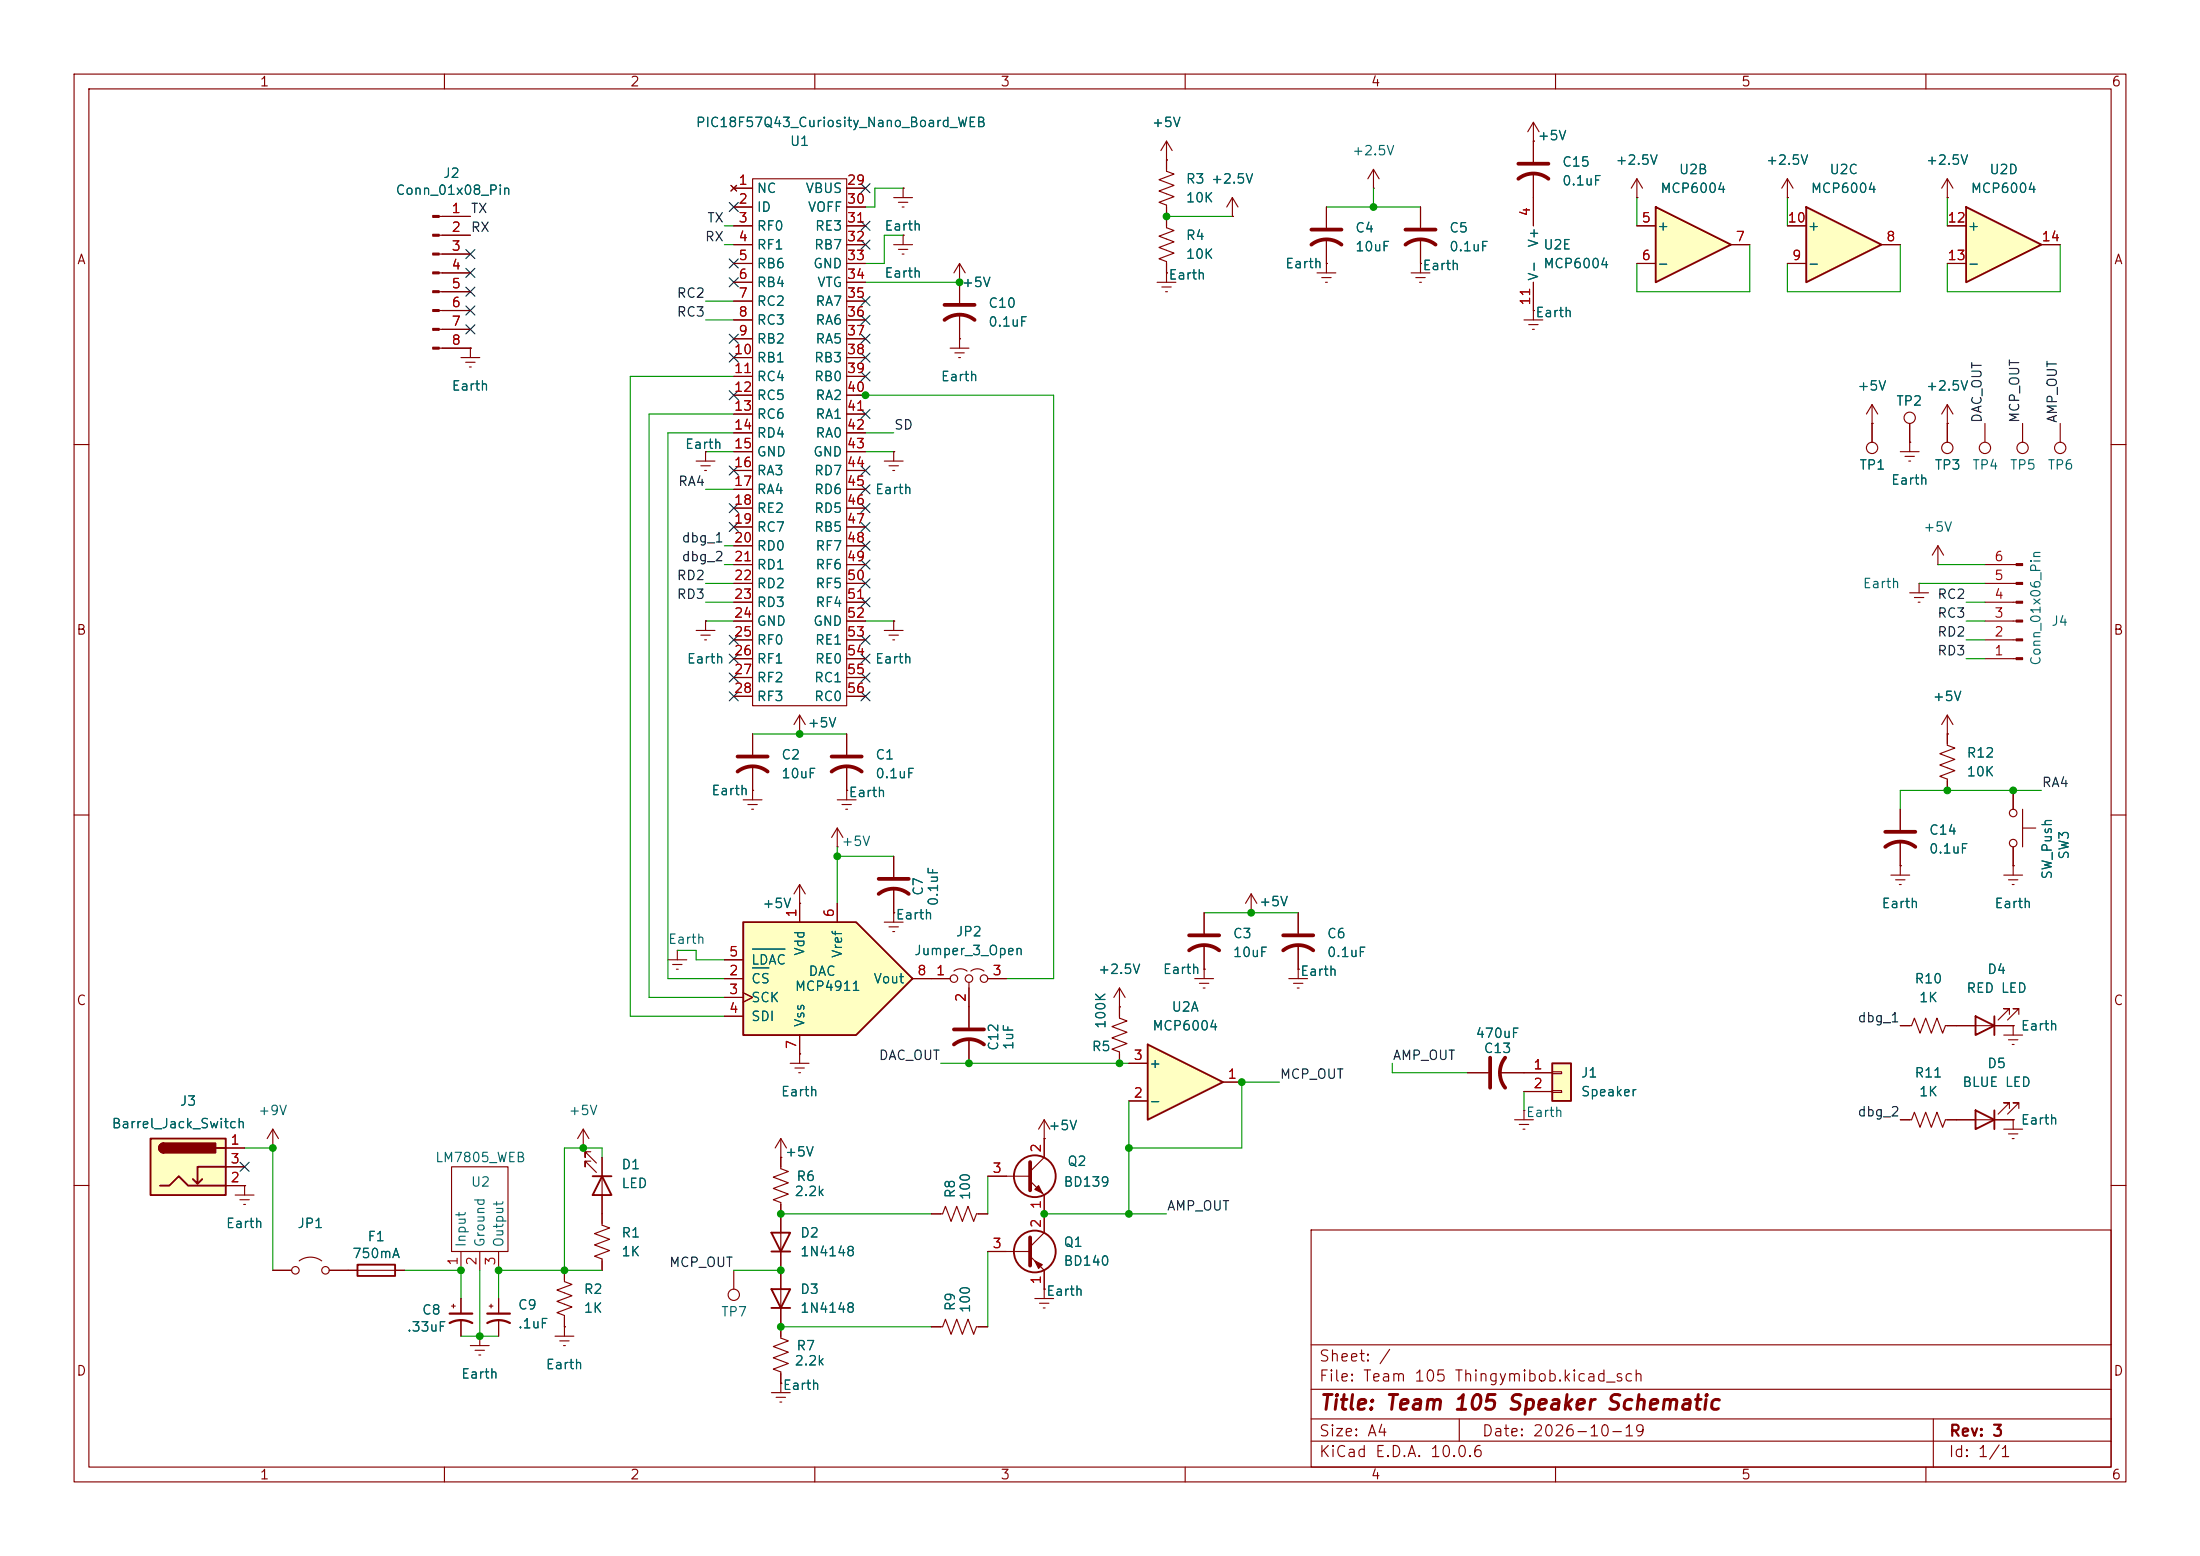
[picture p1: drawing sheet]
<svg xmlns="http://www.w3.org/2000/svg" width="297mm" height="210mm" viewBox="0 0 297 210" stroke-linecap="round" stroke-linejoin="round" font-family="sans-serif">
<g fill="none" stroke="#840000" stroke-width=".15">
<path d="M10 10h277v190h-277zM12 12h273v186h-273zM60 10v2M110 10v2M160 10v2M210 10v2M260 10v2M10 60h2M285 60h2M10 110h2M255.3 118.1h2.5M255.9 118.7h1.3"/>
<path d="M256.4 119.4h.3M256.5 116.8h.1M256.5 116.8v1.3M285 110h2M10 160h2M177 166h108v32h-108zM285 160h2M60 198v2M110 198v2M160 198v2M177 194.5h108M177 191.5h108"/>
<path d="M177 187.5h108M177 181.5h108M197 191.5v3M210 198v2M260 198v2M261 191.5v6.5"/>
</g>
<path d="M154.9 141l10.2 5.1-10.2 5z" fill="#ffffc2"/>
<path d="M154.9 141l10.2 5.1-10.2 5z" fill="none" stroke="#840000" stroke-width=".25"/>
<g fill="none" stroke="#840000" stroke-width=".15">
<path d="M177.8 36.8h2.5M178.4 37.5h1.3M178.9 38.1h.3M179.1 35.6h.1M179.1 27.9v2.8M179.1 32.3v4.5M185.4 25.4h.1M185.4 22.9l-.7 1.2M185.4 22.9l.8 1.2M185.4 22.9v2.5M119.4 124.5h2.5M120 125.1h1.3"/>
<path d="M120.5 125.7h.3M120.6 123.2h.1M120.6 123.2v1.3M151.1 133.4v4l1 .4-2 .8 2 .7-2 .8 2 .7-2 .8 1 .4v1.5M151.1 135.9h.1M151.1 133.4l-.7 1.2M151.1 133.4l.8 1.2M161.3 132.1h2.5M161.9 132.7h1.3M162.4 133.4h.3M162.6 130.8h.1M162.6 130.8v1.3"/>
<path d="M152.4 148.6h2.5M152.4 143.5h2.5M165.1 146.1h2.5"/>
</g>
<path d="M177 33a3.3 3.3 0 0 1 4.1 0M177 31h4.1" fill="none" stroke="#840000" stroke-width=".51"/>
<path d="M223.5 27.9l10.2 5.1-10.2 5.1z" fill="#ffffc2"/>
<path d="M223.5 27.9l10.2 5.1-10.2 5.1z" fill="none" stroke="#840000" stroke-width=".25"/>
<g fill="none" stroke="#840000" stroke-width=".15">
<path d="M59.3 29.2h4.2M59.3 31.8h4.2M59.3 34.3h4.2M59.3 36.8h4.2M59.3 39.4h4.2M221 30.5h2.5M221 35.6h2.5M233.7 33h2.5M59.3 41.9h4.2M59.3 44.5h4.2M59.3 47h4.2M125.7 132.1h2.6"/>
<path d="M128.8 131.1a1.44 1.44 0 0 1 1.8 0M130.8 132.6v6.1M131.1 131.1a1.44 1.44 0 0 1 1.7 0M133.3 132.1h2.6M130.8 140.2v3.3"/>
<circle cx="128.8" cy="132.1" r=".51"/>
<circle cx="130.8" cy="132.1" r=".51"/>
<circle cx="132.8" cy="132.1" r=".51"/>
</g>
<path d="M128.8 138.9h4M128.8 141a3.3 3.3 0 0 1 4 0" fill="none" stroke="#840000" stroke-width=".51"/>
<g fill="#840000" stroke="#840000" stroke-width=".15">
<path d="M58.4 29.1h.9v.2h-.9z"/>
<path d="M58.4 31.6h.9v.3h-.9z"/>
<path d="M58.4 34.2h.9v.2h-.9z"/>
<path d="M58.4 36.7h.9v.3h-.9z"/>
<path d="M58.4 39.2h.9v.3h-.9z"/>
<path d="M58.4 41.8h.9v.2h-.9z"/>
<path d="M58.4 44.3h.9v.3h-.9z"/>
<path d="M58.4 46.9h.9v.2h-.9z"/>
</g>
<path d="M209.5 143.5h2.6v5.1h-2.6z" fill="#ffffc2"/>
<path d="M209.5 143.5h2.6v5.1h-2.6z" fill="none" stroke="#840000" stroke-width=".25"/>
<path d="M205.7 144.8h3.8M205.7 147.3h3.8M209.5 144.7h1.3v.2h-1.3zM209.5 147.2h1.3v.2h-1.3z" fill="none" stroke="#840000" stroke-width=".15"/>
<path d="M265.4 27.9l10.2 5.1-10.2 5.1z" fill="#ffffc2"/>
<path d="M265.4 27.9l10.2 5.1-10.2 5.1z" fill="none" stroke="#840000" stroke-width=".25"/>
<path d="M262.9 26.7h.1M262.9 30.5h2.5M262.9 35.6h2.5M262.9 24.1l-.8 1.3M262.9 24.1l.8 1.3M262.9 24.1v2.6M275.6 33h2.5M204.5 151.1h2.5M205.1 151.8h1.3M205.6 152.4h.3M205.7 149.9h.1M205.7 149.9v1.2" fill="none" stroke="#840000" stroke-width=".15"/>
<path d="M243.8 27.9l10.2 5.1-10.2 5.1z" fill="#ffffc2"/>
<path d="M243.8 27.9l10.2 5.1-10.2 5.1z" fill="none" stroke="#840000" stroke-width=".25"/>
<g fill="none" stroke="#840000" stroke-width=".15">
<path d="M207 19.1h.1M207 16.5v5.3M207 16.5l-.8 1.3M207 16.5l.8 1.3M129.5 38.1v2.8M190.5 36.8h2.5M191.1 37.5h1.3M191.6 38.1h.3M191.8 35.6h.1M191.8 27.9v2.8M191.8 32.3v4.5M207 23.4v7.1"/>
<path d="M207 38.1v5.1M221 26.7h.1M221 24.1l-.8 1.3M221 24.1l.7 1.3M221 24.1v2.6M241.3 26.7h.1M241.3 35.6h2.5M241.3 30.5h2.5M241.3 24.1l-.8 1.3M241.3 24.1l.8 1.3M241.3 24.1v2.6M254 33h2.5"/>
<path d="M62.2 48.3h2.6M62.9 48.9h1.2M63.4 49.5h.2M63.5 47h.1M63.5 47v1.3M128.3 47h2.5M128.9 47.6h1.3M129.4 48.3h.3M129.5 45.7h.1M129.5 42.4v4.6M205.7 43.2h2.6M206.4 43.8h1.2"/>
<path d="M206.9 44.5h.2M207 41.9h.1M120.6 115.6v2.8M120.6 119.9v3.3M36.8 154.9h.1M36.8 152.4l-.7 1.3M36.8 152.4l.8 1.3M36.8 152.4v2.5M61 157.5h7.6v11.4h-7.6zM78.7 154.9h.1M78.7 152.4l-.7 1.3M78.7 152.4l.8 1.3"/>
<path d="M78.7 152.4v2.5M198.1 144.8h2.8M202.4 144.8h3.3M31.7 161.3h2.6M32.4 161.9h1.3M32.9 162.6h.2M33 160h.1M33 160v1.3M62.2 168.9v2.6M64.8 168.9v2.6M66 176.3h.5M66.3 176v.5"/>
<path d="M67.3 168.9v2.6M67.3 175.3v2M67.3 178.3v2M76.2 171.5v1.5l1 .4-2 .7 2 .8-2 .7 2 .8-2 .8 1 .3v2.8M76.2 179.1h.1M74.9 180.3h2.6M75.6 181h1.2M76.1 181.6h.2"/>
</g>
<path d="M189.7 33a3.3 3.3 0 0 1 4.1 0M189.7 31h4.1M205 24.1a3.3 3.3 0 0 1 4 0M205 22.1h4M127.5 43.2a3.3 3.3 0 0 1 4.1 0M127.5 41.1h4.1M118.6 118.6h4.1M118.6 120.7a3.3 3.3 0 0 1 4.1 0M201.2 142.7v4.1M203.2 142.7a3.3 3.3 0 0 0 0 4.1" fill="none" stroke="#840000" stroke-width=".51"/>
<path d="M65.8 178.6a3.2 3.2 0 0 1 3 0M65.8 177.3h3" fill="none" stroke="#840000" stroke-width=".3"/>
<path d="M20.3 153.7h10.2v7.6h-10.2z" fill="#ffffc2"/>
<g fill="none" stroke="#840000" stroke-width=".25">
<path d="M266.7 137.2l2.5 1.2-2.5 1.3zM269.2 137.2v2.5M20.3 153.7h10.2v7.6h-10.2zM22.1 154.3a.64 .64 0 0 0-.6 .6 .64 .64 0 0 0 .6 .7M27.3 159.1l-.6 .7M29.2 154.9h1.3M30.5 157.5h-3.8v2.3l-.7-.7M80 158.8h2.5M81.3 158.8l1.2 2.5h-2.5zM266.7 149.9l2.5 1.2-2.5 1.3zM269.2 149.9v2.5M21.6 160h1.3l1.2-1.2 1.3 1.2h5.1"/>
<path d="M48.3 170.7h5v1.5h-5zM104.1 166.4h2.6l-1.3 2.5zM104.1 174h2.6l-1.3 2.5zM104.1 168.9h2.6M104.1 176.5h2.6"/>
<circle cx="139.7" cy="158.7" r="2.82"/>
<circle cx="139.7" cy="168.9" r="2.82"/>
</g>
<g fill="#840000" stroke="#840000" stroke-width=".25">
<path d="M21.6 154.5l.5-.2v1.3a.63 .63 0 0 1-.6-.4 .63 .63 0 0 1 .1-.7z"/>
<path d="M22.1 154.3h7v1.3h-7z"/>
</g>
<g fill="none" stroke="#840000" stroke-width=".15">
<path d="M157.5 19.1v4l1 .4-2 .8 2 .7-2 .8 2 .7-2 .8 1 .4v3l1 .4-2 .8 2 .7-2 .8 2 .8-2 .7 1 .4v2.8M157.5 19.1l-.8 1.2M157.5 19.1l.7 1.2M98.7 25l.7 .8M99.1 25.4h2.5M99.1 27.9h2.5M99.1 30.5h2.5M99.1 33h2.5M99.1 35.6h2.5M99.1 38.1h2.5M99.4 25l-.7 .8M101.6 24.1h12.7v71.2h-12.7z"/>
<path d="M114.3 25.4h2.5M114.3 27.9h2.5M114.3 30.5h2.5M114.3 33h2.5M114.3 35.6h2.5M114.3 38.1h2.5M120.6 33h2.6M120.6 26.7h2.6M121.3 27.3h1.3M121.3 33.7h1.3M121.8 27.9h.2M121.8 34.3h.2"/>
<path d="M121.9 25.4h.1M121.9 31.8h.1M121.9 25.4v1.3M121.9 31.8v1.2M129.5 38.1h.1M129.5 35.6l-.7 1.2M129.5 35.6l.8 1.2M129.5 35.6v2.5M156.2 38.1h2.5M156.8 38.7h1.3M157.4 39.4h.2M157.5 21.6h.1"/>
<path d="M157.5 36.8h.1M166.4 29.2h.1M166.4 26.7l-.8 1.2M166.4 26.7l.7 1.2M166.4 26.7v2.5M99.1 40.6h2.5M99.1 43.2h2.5M99.1 45.7h2.5M99.1 48.3h2.5M99.1 50.8h2.5M99.1 53.3h2.5M99.1 55.9h2.5"/>
<path d="M99.1 58.4h2.5M114.3 40.6h2.5M114.3 43.2h2.5M114.3 45.7h2.5M114.3 48.3h2.5M114.3 50.8h2.5M114.3 53.3h2.5M114.3 55.9h2.5M114.3 58.4h2.5M252.7 57.2h.1M252.7 54.6v5.1M252.7 54.6l-.7 1.3"/>
<path d="M252.7 54.6l.8 1.3M257.8 59.7h.1M257.8 57.2v3.8M262.9 57.2h.1M262.9 54.6v5.1M262.9 54.6l-.8 1.3M262.9 54.6l.8 1.3M268 57.2v2.5M273 57.2v2.5M278.1 57.2v2.5M94 62.2h2.5M94.6 62.9h1.3"/>
<path d="M95.1 63.5h.3M95.2 61h.1M95.2 61v1.2M99.1 61h2.5M99.1 63.5h2.5M99.1 66h2.5M99.1 68.6h2.5M99.1 71.1h2.5M99.1 73.7h2.5M99.1 76.2h2.5M99.1 78.7h2.5M114.3 61h2.5"/>
<path d="M114.3 63.5h2.5M114.3 66h2.5M114.3 68.6h2.5M114.3 71.1h2.5M114.3 73.7h2.5M114.3 76.2h2.5M114.3 78.7h2.5M119.4 62.2h2.5M120 62.9h1.3M120.5 63.5h.3M120.6 61h.1M120.6 61v1.2"/>
<path d="M256.5 61h2.6M257.2 61.6h1.2M257.7 62.2h.2M259.1 78.7h.1M259.1 78.7v1.3M261.6 76.2h.1M261.6 73.7l-.7 1.2M261.6 73.7l.8 1.2M261.6 73.7v2.5M268 76.2h4.2M268 78.7h4.2M94 85.1h2.5"/>
<path d="M94.6 85.7h1.3M95.1 86.4h.3M95.2 83.8h.1M95.2 83.8v1.3M99.1 81.3h2.5M99.1 83.8h2.5M99.1 86.4h2.5M99.1 88.9h2.5M99.1 91.4h2.5M99.1 94h2.5M101.6 99.1v2.8M107.9 99.1h.1"/>
<path d="M107.9 96.5v2.6M107.9 96.5l-.7 1.3M107.9 96.5l.8 1.3M114.3 81.3h2.5M114.3 83.8h2.5M114.3 86.4h2.5M114.3 88.9h2.5M114.3 91.4h2.5M114.3 94h2.5M114.3 99.1v2.8M119.4 85.1h2.5M120 85.7h1.3"/>
<path d="M120.5 86.4h.3M120.6 83.8h.1M120.6 83.8v1.3M257.8 80h2.5M258.4 80.6h1.3M259 81.3h.2M262.9 96.5v4.1l1 .4-2 .7 2 .8-2 .8 2 .7-2 .8 1 .4v1.5M262.9 99.1h.1M262.9 96.5l-.8 1.3M262.9 96.5l.8 1.3M268 81.3h4.2M268 83.8h4.2"/>
<path d="M268 86.4h4.2M268 88.9h4.2M100.3 108h2.6M101 108.6h1.2M101.5 109.2h.2M101.6 106.7h.1M101.6 103.4v4.6M107.9 119.4l-.7 1.3M107.9 119.4l.8 1.3M107.9 119.4v2.5M113 114.3h.1M113 111.8l-.7 1.2"/>
<path d="M113 111.8l.8 1.2M113 111.8v2.5M113 108h2.6M113.7 108.6h1.2M114.2 109.2h.2M114.3 106.7h.1M114.3 103.4v4.6M256.5 109.2v2.8M256.5 113.5v3.3M270.5 118.1h2.5M271.1 118.7h1.3M271.7 119.4h.2"/>
<path d="M271.8 116.8h.1M271.8 106.7v2.5M271.8 114.3v3.8M273 111.8h1.8M273 109.2v5.1M90.2 129.5h2.5M90.8 130.2h1.3M91.3 130.8h.3M91.4 128.3h.1M91.4 128.3v1.2M107.9 121.9h.1M162.6 123.2v2.8"/>
<path d="M162.6 127.5v3.3M168.9 123.2h.1M168.9 120.7l-.8 1.2M168.9 120.7l.8 1.2M168.9 120.7v2.5M174 132.1h2.5M174.6 132.7h1.3M175.1 133.4h.3M175.3 130.8h.1M175.3 123.2v2.8M175.3 127.5v4.6M256.5 138.4h1.6l.3-1 .8 2 .8-2 .7 2 .8-2 .8 2 .3-1h9.2"/>
<path d="M270.5 139.7h2.5M271.3 136.9v-.8h-.8h.8l-1.6 1.6M271.8 138.4h.1M271.8 138.4v1.3M272.5 136.9v-.8h-.7h.7l-1.5 1.6M30.5 154.9h2.5M30.5 157.5h2.5M79.8 155.4h-.8v.8v-.8l1.5 1.6M79.8 156.7h-.8v.8v-.8l1.5 1.5M81.3 156.2v9.2l1 .3-2 .8 2 .8-2 .7 2 .8-2 .7 1 .4v1.6M105.4 153.7v4l1 .4-2 .8 2 .7-2 .8 2 .8-2 .7 1 .4v18.3l1 .4-2 .7 2 .8-2 .8 2 .7-2 .8 1 .4v2.8M105.4 156.2h.1"/>
<path d="M105.4 153.7l-.8 1.2M105.4 153.7l.8 1.2M106.7 143.5h2.5M107.3 144.1h1.3M107.8 144.8h.3M107.9 142.2h.1M107.9 142.2v1.3M133.3 158.8h5.8M139.1 159.4l1.9 1.9v5.1l-1.9 1.9M141 153.7h.1M141 151.1v5.1l-1.9 1.9M141 151.1l-.8 1.3"/>
<path d="M141 151.1l.7 1.3M256.5 151.1h1.6l.3-1 .8 2 .8-2 .7 2 .8-2 .8 2 .3-1h9.2M270.5 152.4h2.5M271.1 153h1.3M271.1 140.3h1.3M271.3 149.6v-.8h-.8h.8l-1.6 1.6M271.7 153.7h.2M271.7 141h.2M271.8 151.1h.1M271.8 151.1v1.3M272.5 149.6v-.8h-.7h.7l-1.5 1.6M30.5 160h2.5"/>
<path d="M36.8 171.5h2.6M40.4 170.2a2.54 2.54 0 0 1 3 0M44.4 171.5h10.2M61 176.3h.5M61.2 176v.5M62.2 175.3v2M62.2 178.3v2M99.1 171.5v2.5M125.7 179.1h1.6l.3-1 .8 2 .8-2 .7 2 .8-2 .7 2 .4-1h1.5M125.7 163.8h1.6l.3-1 .8 2 .8-2 .7 2 .8-2 .7 2 .4-1h1.5M133.3 168.9h5.8M139.1 169.5l1.9 2v3.8"/>
<path d="M139.7 175.3h2.5M140.3 175.9h1.3M140.8 176.5h.3M141 174h.1M63.5 181.6h2.5M64.1 182.2h1.3M64.6 182.9h.3M64.8 180.3h.1M64.8 180.3v1.3M104.1 188h2.6M104.8 188.6h1.2M105.3 189.2h.2"/>
<path d="M105.4 186.7h.1"/>
<circle cx="257.8" cy="56.4" r=".76"/>
<circle cx="252.7" cy="60.5" r=".76"/>
<circle cx="262.9" cy="60.5" r=".76"/>
<circle cx="268" cy="60.5" r=".76"/>
<circle cx="273.1" cy="60.5" r=".76"/>
<circle cx="278.1" cy="60.5" r=".76"/>
<circle cx="271.8" cy="109.7" r=".51"/>
<circle cx="271.8" cy="113.8" r=".51"/>
<circle cx="39.9" cy="171.5" r=".51"/>
<circle cx="43.9" cy="171.5" r=".51"/>
<circle cx="99.1" cy="174.8" r=".76"/>
</g>
<path d="M60.7 178.6a3.2 3.2 0 0 1 3.1 0M60.7 177.3h3.1" fill="none" stroke="#840000" stroke-width=".3"/>
<path d="M99.6 104.1a3.3 3.3 0 0 1 4 0M99.6 102.1h4M112.3 104.1a3.3 3.3 0 0 1 4 0M112.3 102.1h4M254.5 114.3a3.3 3.3 0 0 1 4.1 0M254.5 112.3h4.1M160.5 128.3a3.3 3.3 0 0 1 4.1 0M160.5 126.2h4.1M173.2 128.3a3.3 3.3 0 0 1 4.1 0M173.2 126.2h4.1M139.1 156.8v3.9M139.1 167v3.8" fill="none" stroke="#840000" stroke-width=".51"/>
<g fill="#840000" stroke="#840000" stroke-width=".15">
<path d="M139.7 160.5l.5-.5 .5 1z"/>
<path d="M139.7 170.2l1 .5-.5 .5z"/>
<path d="M272.2 88.8h.8v.2h-.8z"/>
<path d="M272.2 86.2h.8v.3h-.8z"/>
<path d="M272.2 83.7h.8v.2h-.8z"/>
<path d="M272.2 81.2h.8v.2h-.8z"/>
<path d="M272.2 78.6h.8v.3h-.8z"/>
<path d="M272.2 76.1h.8v.2h-.8z"/>
</g>
<path d="M100.3 124.5h15.3l7.6 7.6-7.6 7.6h-15.3z" fill="#ffffc2"/>
<path d="M100.3 124.5h15.3l7.6 7.6-7.6 7.6h-15.3z" fill="none" stroke="#840000" stroke-width=".25"/>
<g fill="none" stroke="#840000" stroke-width=".15">
<path d="M207 19.1h.1M207 19.1v2.7M59.7 29.2h3.8M59.7 31.8h3.8M59.7 34.3h3.8M59.7 36.8h3.8M59.7 39.4h3.8M98.7 25l.7 .8M99.1 30.5h2.5M99.1 35.6h2.5M99.1 33h2.5M99.1 25.4h2.5"/>
<path d="M99.1 27.9h2.5M99.1 38.1h2.5M99.4 25l-.7 .8M114.3 30.5h2.5M114.3 35.6h2.5M114.3 33h2.5M114.3 25.4h2.5M114.3 27.9h2.5M114.3 38.1h2.5M121.9 25.4h.1M121.9 31.8h.1M129.5 38.1h.1"/>
<path d="M129.5 38.1v2.8M157.5 21.6h.1M157.5 36.8h.1M157.5 21.6v1.3M157.5 27.9v2.6M157.5 35.6v1.2M166.4 29.2h.1M179.1 35.6h.1M179.1 27.9v2.8M179.1 32.3v3.3M191.8 35.6h.1M191.8 27.9v2.8"/>
<path d="M191.8 32.3v3.3M207 23.4v7.1M207 38.1v3.8M221 26.7h.1M221 30.5h2.5M221 35.6h2.5M233.7 33h2.5M241.3 26.7h.1M241.3 30.5h2.5M241.3 35.6h2.5M254 33h2.5M262.9 26.7h.1"/>
<path d="M262.9 30.5h2.5M262.9 35.6h2.5M275.6 33h2.5M59.7 41.9h3.8M59.7 44.5h3.8M59.7 47h3.8M63.5 47h.1M99.1 40.6h2.5M99.1 43.2h2.5M99.1 45.7h2.5M99.1 48.3h2.5M99.1 50.8h2.5"/>
<path d="M99.1 53.3h2.5M99.1 55.9h2.5M99.1 58.4h2.5M114.3 40.6h2.5M114.3 43.2h2.5M114.3 45.7h2.5M114.3 48.3h2.5M114.3 50.8h2.5M114.3 53.3h2.5M114.3 55.9h2.5M114.3 58.4h2.5M129.5 45.7h.1"/>
<path d="M129.5 42.4v3.3M207 41.9h.1M252.7 57.2h.1M252.7 57.2v2.5M257.8 59.7h.1M257.8 57.2v2.5M262.9 57.2h.1M262.9 57.2v2.5M95.2 61h.1M99.1 61h2.5M99.1 63.5h2.5M99.1 66h2.5"/>
<path d="M99.1 68.6h2.5M99.1 71.1h2.5M99.1 73.7h2.5M99.1 76.2h2.5M99.1 78.7h2.5M114.3 61h2.5M114.3 63.5h2.5M114.3 66h2.5M114.3 68.6h2.5M114.3 71.1h2.5M114.3 73.7h2.5M114.3 76.2h2.5"/>
<path d="M114.3 78.7h2.5M120.6 61h.1M95.2 83.8h.1M99.1 81.3h2.5M99.1 83.8h2.5M99.1 86.4h2.5M99.1 88.9h2.5M99.1 91.4h2.5M99.1 94h2.5M101.6 99.1v2.8M107.9 99.1h.1M114.3 81.3h2.5"/>
<path d="M114.3 83.8h2.5M114.3 86.4h2.5M114.3 88.9h2.5M114.3 91.4h2.5M114.3 94h2.5M114.3 99.1v2.8M120.6 83.8h.1M262.9 99.1h.1M262.9 99.1v1.2M101.6 106.7h.1M101.6 103.4v3.3M114.3 106.7h.1"/>
<path d="M114.3 103.4v3.3M120.6 115.6v2.8M120.6 119.9v3.3M256.5 116.8h.1M256.5 109.2v2.8M256.5 113.5v3.3M262.9 105.4v1.3M271.8 116.8h.1M271.8 106.7v2.5M271.8 114.3v2.5M97.8 132.1h2.5M97.8 134.6h2.5"/>
<path d="M97.8 137.2h2.5M97.8 129.5h2.5M100.3 134l1.3 .6-1.3 .7M107.9 121.9h.1M107.9 121.9v2.6M107.9 139.7v2.5M113 121.9v2.6M120.6 123.2h.1M123.2 132.1h5.1M130.8 133.4v5.3M133.3 132.1h2.6M151.1 135.9h.1"/>
<path d="M151.1 135.9v1.3M162.6 130.8h.1M162.6 123.2v2.8M162.6 127.5v3.3M168.9 123.2h.1M175.3 130.8h.1M175.3 123.2v2.8M175.3 127.5v3.3M256.5 138.4h1.3M262.9 138.4h3.8M269.2 138.4h2.6M271.8 138.4h.1"/>
<path d="M30.5 154.9h2.5M30.5 157.5h2.5M81.3 156.2v2.6M105.4 156.2h.1M105.4 156.2v1.3M107.9 142.2h.1M130.8 140.2v3.3M133.3 158.8h2.6M141 153.7h.1M141 153.7v2.5M151.1 142.2v1.3M152.4 148.6h2.5"/>
<path d="M152.4 143.5h2.5M165.1 146.1h2.5M198.1 144.8h2.8M202.4 144.8h7.1M205.7 147.3h3.8M256.5 151.1h1.3M262.9 151.1h3.8M269.2 151.1h2.6M271.8 151.1h.1M30.5 160h2.5M33 160h.1M36.8 171.5h2.6"/>
<path d="M44.4 171.5h3.9M53.3 171.5h1.3M62.2 175.3v2M62.2 178.3v2M67.3 175.3v2M67.3 178.3v2M76.2 179.1h.1M76.2 171.5v1.2M76.2 177.8v1.3M81.3 161.3v3.8M81.3 170.2v1.3M105.4 162.6v3.8"/>
<path d="M105.4 168.9v5.1M105.4 176.5v3.8M125.7 163.8h1.3M125.7 179.1h1.3M132.1 163.8h1.2M132.1 179.1h1.2M133.3 168.9h2.6M141 174h.1M141 161.3v5.1M141 171.5v2.5M64.8 180.3h.1M105.4 186.7h.1"/>
<path d="M105.4 185.4v1.3"/>
</g>
<path d="M101.6 130.6h2.2M101.6 128.1h4.4" fill="none" stroke="#006464" stroke-width=".15"/>
<g fill="none" stroke="#009600" stroke-width=".15">
<path d="M97.8 30.5h1.3M97.8 33h1.3M116.8 38.1h12.7M121.9 25.4h-3.8v2.5h-1.3M121.9 31.8h-2.5v3.8h-2.6M157.5 29.2h8.9M179.1 27.9h12.7M185.4 25.4v2.5M221 26.7v3.8M236.2 33v6.4h-15.2v-3.8M241.3 26.7v3.8M256.5 33v6.4h-15.2v-3.8"/>
<path d="M262.9 26.7v3.8M278.1 33v6.4h-15.2v-3.8M95.2 43.2h3.9M95.2 40.6h3.9M99.1 58.4h-8.9v73.7h7.6M99.1 55.9h-11.5v78.7h10.2M99.1 50.8h-14v86.4h12.7M115.6 53.3h26.6v78.8h-6.3M116.8 58.4h3.8M95.2 66h3.9M95.2 61h3.9M95.2 78.7h3.9"/>
<path d="M97.8 76.2h1.3M97.8 73.7h1.3M116.8 61h3.8M259.1 78.7h8.9M261.6 76.2h6.4M95.2 83.8h3.9M95.2 81.3h3.9M101.6 99.1h12.7M116.8 83.8h3.8M265.4 83.8h2.6M265.4 81.3h2.6M265.4 88.9h2.6"/>
<path d="M265.4 86.4h2.6M113 114.3v7.6M113 115.6h7.6M275.6 106.7h-19.1v2.5M91.4 128.3h2.6v1.2h3.8M162.6 123.2h12.7M33 154.9h3.8v16.6M81.3 156.2v-1.3h-5.1v16.6M127 143.5h25.4M133.3 158.8v5M152.4 148.6v15.2M172.7 146.1h-5.1v8.8h-15.2"/>
<path d="M188 143.5v1.3h10.1M205.7 147.3v2.6M54.6 171.5h7.6v3.8M64.8 171.5v8.8M81.3 171.5h-14v3.8M99.1 171.5h6.3M105.4 163.8h20.3M105.4 179.1h20.3M133.3 168.9v10.2M141 163.8h16.5M62.2 180.3h5.1"/>
</g>
<g fill="none" stroke="#000084" stroke-width=".15">
<path d="M62.9 38.8l1.2 1.2M62.9 33.7l1.2 1.2M62.9 36.2l1.2 1.2M64.1 38.8l-1.2 1.2M64.1 33.7l-1.2 1.2M64.1 36.2l-1.2 1.2M98.5 35l1.2 1.2M98.5 27.3l1.2 1.2M98.5 37.5l1.2 1.2M99.7 35l-1.2 1.2M99.7 27.3l-1.2 1.2M99.7 37.5l-1.2 1.2"/>
<path d="M116.2 29.9l1.2 1.2M116.2 24.8l1.2 1.2M116.2 32.4l1.2 1.2M117.4 29.9l-1.2 1.2M117.4 24.8l-1.2 1.2M117.4 32.4l-1.2 1.2M62.9 43.8l1.2 1.3M62.9 41.3l1.2 1.2M64.1 43.8l-1.2 1.3M64.1 41.3l-1.2 1.2M98.5 45.1l1.2 1.2M98.5 47.7l1.2 1.2"/>
<path d="M98.5 52.7l1.2 1.2M99.7 45.1l-1.2 1.2M99.7 47.7l-1.2 1.2M99.7 52.7l-1.2 1.2M116.2 42.6l1.2 1.2M116.2 45.1l1.2 1.2M116.2 50.2l1.2 1.2M116.2 47.7l1.2 1.2M116.2 55.3l1.2 1.2M116.2 40l1.2 1.2M117.4 42.6l-1.2 1.2M117.4 45.1l-1.2 1.2"/>
<path d="M117.4 50.2l-1.2 1.2M117.4 47.7l-1.2 1.2M117.4 55.3l-1.2 1.2M117.4 40l-1.2 1.2M98.5 70.5l1.2 1.2M98.5 62.9l1.2 1.2M98.5 68l1.2 1.2M99.7 62.9l-1.2 1.2M99.7 70.5l-1.2 1.2M99.7 68l-1.2 1.2M116.2 75.6l1.2 1.2M116.2 73.1l1.2 1.2"/>
<path d="M116.2 68l1.2 1.2M116.2 65.4l1.2 1.2M116.2 78.1l1.2 1.2M116.2 70.5l1.2 1.2M116.2 62.9l1.2 1.2M117.4 75.6l-1.2 1.2M117.4 73.1l-1.2 1.2M117.4 68l-1.2 1.2M117.4 65.4l-1.2 1.2M117.4 78.1l-1.2 1.2M117.4 70.5l-1.2 1.2M117.4 62.9l-1.2 1.2"/>
<path d="M98.5 90.8l1.2 1.2M98.5 93.4l1.2 1.2M98.5 88.3l1.2 1.2M98.5 85.8l1.2 1.2M99.7 90.8l-1.2 1.2M99.7 85.8l-1.2 1.2M99.7 93.4l-1.2 1.2M99.7 88.3l-1.2 1.2M116.2 80.7l1.2 1.2M116.2 93.4l1.2 1.2M116.2 85.8l1.2 1.2M116.2 90.8l1.2 1.2"/>
<path d="M116.2 88.3l1.2 1.2M117.4 80.7l-1.2 1.2M117.4 93.4l-1.2 1.2M117.4 85.8l-1.2 1.2M117.4 90.8l-1.2 1.2M117.4 88.3l-1.2 1.2M32.4 156.9l1.2 1.2M33.6 156.9l-1.2 1.2"/>
</g>
<g fill="#009600" stroke="#009600" stroke-width=".14">
<circle cx="185.4" cy="27.9" r=".46"/>
<circle cx="157.5" cy="29.2" r=".46"/>
<circle cx="271.8" cy="106.7" r=".46"/>
<circle cx="262.9" cy="106.7" r=".46"/>
<circle cx="141" cy="163.8" r=".46"/>
<circle cx="152.4" cy="163.8" r=".46"/>
<circle cx="151.1" cy="143.5" r=".46"/>
<circle cx="167.6" cy="146.1" r=".46"/>
<circle cx="152.4" cy="154.9" r=".46"/>
<circle cx="168.9" cy="123.2" r=".46"/>
<circle cx="129.5" cy="38.1" r=".46"/>
<circle cx="105.4" cy="163.8" r=".46"/>
<circle cx="130.8" cy="143.5" r=".46"/>
<circle cx="116.8" cy="53.3" r=".46"/>
<circle cx="113" cy="115.6" r=".46"/>
<circle cx="107.9" cy="99.1" r=".46"/>
<circle cx="105.4" cy="179.1" r=".46"/>
<circle cx="105.4" cy="171.5" r=".46"/>
<circle cx="62.2" cy="171.5" r=".46"/>
<circle cx="67.3" cy="171.5" r=".46"/>
<circle cx="36.8" cy="154.9" r=".46"/>
<circle cx="78.7" cy="154.9" r=".46"/>
<circle cx="76.2" cy="171.5" r=".46"/>
<circle cx="64.8" cy="180.3" r=".46"/>
</g>
<text font-size="2" fill="#840000" x="178" y="190.8">Title: Team 105 Speaker Schematic</text>
<g font-size="1.5" fill="#840000">
<text x="178" y="184.1">Sheet: /</text>
<text x="178" y="186.8">File: Team 105 Thingymibob.kicad_sch</text>
<text x="178" y="197">KiCad E.D.A. 10.0.6</text>
<text x="178" y="194.2">Size: A4</text>
<text x="200" y="194.2">Date: 2026-10-19</text>
<text x="263" y="197">Id: 1/1</text>
<text x="263" y="194.2">Rev: 3</text>
</g>
<g font-size="1.3" fill="#840000">
<text x="35" y="12">1</text>
<text x="85" y="12">2</text>
<text x="135" y="12">3</text>
<text x="185" y="12">4</text>
<text x="235" y="12">5</text>
<text x="285" y="12">6</text>
<text x="10.3" y="36">A</text>
<text x="285.3" y="36">A</text>
<text x="10.2" y="86">B</text>
<text x="285.2" y="86">B</text>
<text x="10.2" y="136">C</text>
<text x="285.2" y="136">C</text>
<text x="10.2" y="186">D</text>
<text x="285.2" y="186">D</text>
<text x="35" y="200">1</text>
<text x="85" y="200">2</text>
<text x="135" y="200">3</text>
<text x="185" y="200">4</text>
<text x="235" y="200">5</text>
<text x="285" y="200">6</text>
</g>
<g font-size="1.3" fill="#006464">
<text x="93.8" y="17.5">PIC18F57Q43_Curiosity_Nano_Board_WEB</text>
<text x="155.4" y="17.5">+5V</text>
<text x="106.6" y="20">U1</text>
<text x="182.5" y="21.3">+2.5V</text>
<text x="207.5" y="19.3">+5V</text>
<text x="210.8" y="22.8">C15</text>
<text x="218" y="22.6">+2.5V</text>
<text x="226.6" y="23.8">U2B</text>
<text x="238.3" y="22.6">+2.5V</text>
<text x="246.9" y="23.8">U2C</text>
<text x="259.9" y="22.6">+2.5V</text>
<text x="268.5" y="23.8">U2D</text>
<text x="53.3" y="26.6">Conn_01x08_Pin</text>
<text x="59.7" y="24.3">J2</text>
<text x="102.1" y="26.4">NC</text>
<text x="102.1" y="28.9">ID</text>
<text x="108.7" y="26.4">VBUS</text>
<text x="109" y="28.9">VOFF</text>
<text x="160" y="25.1">R3 +2.5V</text>
<text x="160" y="27.6">10K</text>
<text x="210.8" y="25.3">0.1uF</text>
<text x="224.1" y="26.4">MCP6004</text>
<text x="244.4" y="26.4">MCP6004</text>
<text x="266" y="26.4">MCP6004</text>
<text x="102.1" y="31.4">RF0</text>
<text x="102.1" y="34">RF1</text>
<text x="109.8" y="34">RB7</text>
<text x="109.9" y="31.4">RE3</text>
<text x="119.3" y="31.4">Earth</text>
<text x="160" y="32.7">R4</text>
<text x="160" y="35.3">10K</text>
<text x="182.9" y="31.7">C4</text>
<text x="182.9" y="34.2">10uF</text>
<text x="195.6" y="31.7">C5</text>
<text x="195.6" y="34.2">0.1uF</text>
<text x="208" y="33.5" transform="rotate(-90 208 33.5)">V+</text>
<text x="208.3" y="34">U2E</text>
<text x="223.6" y="31.4">+</text>
<text x="243.9" y="31.4">+</text>
<text x="265.5" y="31.4">+</text>
<text x="102.1" y="36.5">RB6</text>
<text x="102.1" y="39.1">RB4</text>
<text x="102.1" y="41.6">RC2</text>
<text x="109.7" y="36.5">GND</text>
<text x="110" y="41.6">RA7</text>
<text x="110.2" y="39.1">VTG</text>
<text x="119.3" y="37.8">Earth</text>
<text x="129.8" y="39.1">+5V</text>
<text x="133.3" y="41.9">C10</text>
<text x="157.7" y="38">Earth</text>
<text x="173.4" y="36.5">Earth</text>
<text x="192" y="36.8">Earth</text>
<text x="208" y="38" transform="rotate(-90 208 38)">V-</text>
<text x="208.3" y="36.5">MCP6004</text>
<text x="223.6" y="36.5">-</text>
<text x="243.9" y="36.5">-</text>
<text x="265.5" y="36.5">-</text>
<text x="102.1" y="44.1">RC3</text>
<text x="102.1" y="46.7">RB2</text>
<text x="110" y="44.1">RA6</text>
<text x="110" y="46.7">RA5</text>
<text x="133.3" y="44.4">0.1uF</text>
<text x="207.2" y="43.1">Earth</text>
<text x="60.9" y="53">Earth</text>
<text x="102.1" y="49.2">RB1</text>
<text x="102.1" y="51.8">RC4</text>
<text x="109.8" y="49.2">RB3</text>
<text x="109.8" y="51.8">RB0</text>
<text x="126.9" y="51.8">Earth</text>
<text x="250.7" y="53">+5V</text>
<text x="259.9" y="53">+2.5V</text>
<text x="102.1" y="54.3">RC5</text>
<text x="102.1" y="56.8">RC6</text>
<text x="102.1" y="59.4">RD4</text>
<text x="110" y="54.3">RA2</text>
<text x="110" y="56.8">RA1</text>
<text x="110" y="59.4">RA0</text>
<text x="255.9" y="55.1">TP2</text>
<text x="92.4" y="60.9">Earth</text>
<text x="102.1" y="61.9">GND</text>
<text x="102.1" y="64.5">RA3</text>
<text x="109.7" y="61.9">GND</text>
<text x="109.8" y="64.5">RD7</text>
<text x="250.9" y="63.7">TP1</text>
<text x="255.2" y="65.7">Earth</text>
<text x="261.1" y="63.7">TP3</text>
<text x="266.2" y="63.7">TP4</text>
<text x="271.3" y="63.7">TP5</text>
<text x="276.3" y="63.7">TP6</text>
<text x="102.1" y="67">RA4</text>
<text x="102.1" y="69.5">RE2</text>
<text x="109.8" y="67">RD6</text>
<text x="109.8" y="69.5">RD5</text>
<text x="118" y="67">Earth</text>
<text x="102.1" y="72.1">RC7</text>
<text x="102.1" y="74.6">RD0</text>
<text x="102.1" y="77.2">RD1</text>
<text x="109.8" y="72.1">RB5</text>
<text x="110" y="74.6">RF7</text>
<text x="110" y="77.2">RF6</text>
<text x="259.6" y="72.1">+5V</text>
<text x="102.1" y="79.7">RD2</text>
<text x="102.1" y="82.2">RD3</text>
<text x="110" y="79.7">RF5</text>
<text x="110" y="82.2">RF4</text>
<text x="251.4" y="79.7">Earth</text>
<text x="92.6" y="89.9">Earth</text>
<text x="102.1" y="84.8">GND</text>
<text x="102.1" y="87.3">RF0</text>
<text x="102.1" y="89.9">RF1</text>
<text x="109.7" y="84.8">GND</text>
<text x="109.9" y="87.3">RE1</text>
<text x="109.9" y="89.9">RE0</text>
<text x="118" y="89.9">Earth</text>
<text x="275.8" y="89.9" transform="rotate(-90 275.8 89.9)">Conn_01x06_Pin</text>
<text x="276.8" y="84.8">J4</text>
<text x="102.1" y="92.4">RF2</text>
<text x="102.1" y="94.9">RF3</text>
<text x="109.8" y="92.4">RC1</text>
<text x="109.8" y="94.9">RC0</text>
<text x="260.8" y="94.9">+5V</text>
<text x="108.9" y="98.5">+5V</text>
<text x="95.9" y="107.6">Earth</text>
<text x="105.4" y="102.8">C2</text>
<text x="105.4" y="105.4">10uF</text>
<text x="114.5" y="107.9">Earth</text>
<text x="118.1" y="102.8">C1</text>
<text x="118.1" y="105.4">0.1uF</text>
<text x="265.4" y="102.6">R12</text>
<text x="265.4" y="105.1">10K</text>
<text x="260.3" y="113">C14</text>
<text x="113.5" y="114.5">+5V</text>
<text x="260.3" y="115.5">0.1uF</text>
<text x="277.3" y="118.8" transform="rotate(-90 277.3 118.8)">SW_Push</text>
<text x="279.6" y="116.1" transform="rotate(-90 279.6 116.1)">SW3</text>
<text x="102.8" y="122.9">+5V</text>
<text x="120.8" y="124.4">Earth</text>
<text x="124.9" y="121" transform="rotate(-90 124.9 121)">C7</text>
<text x="126.9" y="122.4" transform="rotate(-90 126.9 122.4)">0.1uF</text>
<text x="169.9" y="122.6">+5V</text>
<text x="253.9" y="122.9">Earth</text>
<text x="269.2" y="122.9">Earth</text>
<text x="90.1" y="127.7">Earth</text>
<text x="101.3" y="130.5">LDAC</text>
<text x="108.9" y="129.1" transform="rotate(-90 108.9 129.1)">Vdd</text>
<text x="114" y="129.4" transform="rotate(-90 114 129.4)">Vref</text>
<text x="123.3" y="129.2">Jumper_3_Open</text>
<text x="129" y="126.7">JP2</text>
<text x="148.2" y="131.8">+2.5V</text>
<text x="156.9" y="131.8">Earth</text>
<text x="166.4" y="126.9">C3</text>
<text x="166.4" y="129.5">10uF</text>
<text x="179.1" y="126.9">C6</text>
<text x="179.1" y="129.5">0.1uF</text>
<text x="268.2" y="131.8">D4</text>
<text x="101.3" y="133">CS</text>
<text x="101.3" y="135.6">SCK</text>
<text x="107.2" y="134.1">MCP4911</text>
<text x="109.1" y="132">DAC</text>
<text x="117.8" y="133">Vout</text>
<text x="158.1" y="136.9">U2A</text>
<text x="175.4" y="132">Earth</text>
<text x="258.4" y="133">R10</text>
<text x="259" y="135.6">1K</text>
<text x="265.4" y="134.3">RED LED</text>
<text x="101.3" y="138.1">SDI</text>
<text x="108.9" y="138.7" transform="rotate(-90 108.9 138.7)">Vss</text>
<text x="135.1" y="141.9" transform="rotate(-90 135.1 141.9)">C12</text>
<text x="137.1" y="141.8" transform="rotate(-90 137.1 141.8)">1uF</text>
<text x="147.3" y="142.2">R5</text>
<text x="149.6" y="139" transform="rotate(-90 149.6 139)">100K</text>
<text x="155.5" y="139.4">MCP6004</text>
<text x="199.1" y="140.4">470uF</text>
<text x="200.2" y="142.4">C13</text>
<text x="272.7" y="139.4">Earth</text>
<text x="24.2" y="149.6">J3</text>
<text x="105.3" y="148.3">Earth</text>
<text x="155" y="149.6">-</text>
<text x="155" y="144.5">+</text>
<text x="213.3" y="145.7">J1</text>
<text x="213.3" y="148.3">Speaker</text>
<text x="258.4" y="145.7">R11</text>
<text x="259" y="148.3">1K</text>
<text x="264.8" y="147">BLUE LED</text>
<text x="268.2" y="144.5">D5</text>
<text x="15" y="152.6">Barrel_Jack_Switch</text>
<text x="34.8" y="150.8">+9V</text>
<text x="76.7" y="150.8">+5V</text>
<text x="141.4" y="152.9">+5V</text>
<text x="205.9" y="151.1">Earth</text>
<text x="272.7" y="152.1">Earth</text>
<text x="58.7" y="157.2">LM7805_WEB</text>
<text x="63.5" y="160.5">U2</text>
<text x="83.8" y="158.1">D1</text>
<text x="83.8" y="160.7">LED</text>
<text x="105.9" y="156.4">+5V</text>
<text x="107.2" y="161.7">2.2k</text>
<text x="107.4" y="159.7">R6</text>
<text x="129.2" y="161.8" transform="rotate(-90 129.2 161.8)">R8</text>
<text x="143.5" y="160.5">BD139</text>
<text x="144" y="157.7">Q2</text>
<text x="30.4" y="166.1">Earth</text>
<text x="40.1" y="166.1">JP1</text>
<text x="49.5" y="167.8">F1</text>
<text x="83.8" y="167.3">R1</text>
<text x="107.9" y="167.3">D2</text>
<text x="131.3" y="162.1" transform="rotate(-90 131.3 162.1)">100</text>
<text x="47.5" y="170.1">750mA</text>
<text x="63.2" y="168.4" transform="rotate(-90 63.2 168.4)">Input</text>
<text x="65.7" y="168.4" transform="rotate(-90 65.7 168.4)">Ground</text>
<text x="68.3" y="168.4" transform="rotate(-90 68.3 168.4)">Output</text>
<text x="83.8" y="169.9">1K</text>
<text x="107.9" y="169.9">1N4148</text>
<text x="143.5" y="168.6">Q1</text>
<text x="143.5" y="171.1">BD140</text>
<text x="56.9" y="177.7">C8</text>
<text x="69.8" y="177.1">C9</text>
<text x="69.8" y="179.6">.1uF</text>
<text x="78.7" y="175">R2</text>
<text x="78.7" y="177.5">1K</text>
<text x="97.3" y="178">TP7</text>
<text x="107.9" y="175">D3</text>
<text x="107.9" y="177.5">1N4148</text>
<text x="129.2" y="177.1" transform="rotate(-90 129.2 177.1)">R9</text>
<text x="131.3" y="177.3" transform="rotate(-90 131.3 177.3)">100</text>
<text x="141.2" y="175.2">Earth</text>
<text x="54.8" y="180">.33uF</text>
<text x="73.6" y="185.1">Earth</text>
<text x="107.2" y="184.6">2.2k</text>
<text x="107.4" y="182.6">R7</text>
<text x="62.2" y="186.4">Earth</text>
<text x="105.6" y="187.9">Earth</text>
</g>
<g font-size="1.3" fill="#a90000">
<text x="60.9" y="29.1">1</text>
<text x="99.6" y="25.3">1</text>
<text x="99.6" y="27.8">2</text>
<text x="114.2" y="25.3">29</text>
<text x="114.2" y="27.8">30</text>
<text x="206.9" y="29.3" transform="rotate(-90 206.9 29.3)">4</text>
<text x="60.9" y="31.6">2</text>
<text x="60.9" y="34.2">3</text>
<text x="99.6" y="30.3">3</text>
<text x="99.6" y="32.9">4</text>
<text x="99.6" y="35.4">5</text>
<text x="114.2" y="30.3">31</text>
<text x="114.2" y="32.9">32</text>
<text x="114.2" y="35.4">33</text>
<text x="221.5" y="30.3">5</text>
<text x="221.5" y="35.4">6</text>
<text x="234.2" y="32.9">7</text>
<text x="241.2" y="30.3">10</text>
<text x="241.8" y="35.4">9</text>
<text x="254.5" y="32.9">8</text>
<text x="262.8" y="30.3">12</text>
<text x="262.8" y="35.4">13</text>
<text x="275.5" y="32.9">14</text>
<text x="60.9" y="36.7">4</text>
<text x="60.9" y="39.2">5</text>
<text x="60.9" y="41.8">6</text>
<text x="99.6" y="38">6</text>
<text x="99.6" y="40.5">7</text>
<text x="114.2" y="38">34</text>
<text x="114.2" y="40.5">35</text>
<text x="206.9" y="41.3" transform="rotate(-90 206.9 41.3)">11</text>
<text x="60.9" y="44.3">7</text>
<text x="60.9" y="46.9">8</text>
<text x="99.6" y="43">8</text>
<text x="99.6" y="45.6">9</text>
<text x="114.2" y="43">36</text>
<text x="114.2" y="45.6">37</text>
<text x="99" y="48.1">10</text>
<text x="99" y="50.7">11</text>
<text x="99" y="53.2">12</text>
<text x="114.2" y="48.1">38</text>
<text x="114.2" y="50.7">39</text>
<text x="114.2" y="53.2">40</text>
<text x="99" y="55.7">13</text>
<text x="99" y="58.3">14</text>
<text x="114.2" y="55.7">41</text>
<text x="114.2" y="58.3">42</text>
<text x="99" y="60.8">15</text>
<text x="99" y="63.4">16</text>
<text x="99" y="65.9">17</text>
<text x="114.2" y="60.8">43</text>
<text x="114.2" y="63.4">44</text>
<text x="114.2" y="65.9">45</text>
<text x="99" y="68.4">18</text>
<text x="99" y="71">19</text>
<text x="114.2" y="68.4">46</text>
<text x="114.2" y="71">47</text>
<text x="99" y="73.5">20</text>
<text x="99" y="76.1">21</text>
<text x="114.2" y="73.5">48</text>
<text x="114.2" y="76.1">49</text>
<text x="269.1" y="76.1">6</text>
<text x="99" y="78.6">22</text>
<text x="99" y="81.1">23</text>
<text x="99" y="83.7">24</text>
<text x="114.2" y="78.6">50</text>
<text x="114.2" y="81.1">51</text>
<text x="114.2" y="83.7">52</text>
<text x="269.1" y="83.7">3</text>
<text x="269.1" y="81.1">4</text>
<text x="269.1" y="78.6">5</text>
<text x="99" y="86.2">25</text>
<text x="99" y="88.8">26</text>
<text x="114.2" y="86.2">53</text>
<text x="114.2" y="88.8">54</text>
<text x="269.1" y="88.8">1</text>
<text x="269.1" y="86.2">2</text>
<text x="99" y="91.3">27</text>
<text x="99" y="93.8">28</text>
<text x="114.2" y="91.3">55</text>
<text x="114.2" y="93.8">56</text>
<text x="107.8" y="123.9" transform="rotate(-90 107.8 123.9)">1</text>
<text x="112.9" y="123.9" transform="rotate(-90 112.9 123.9)">6</text>
<text x="98.3" y="131.9">2</text>
<text x="98.3" y="129.4">5</text>
<text x="123.7" y="131.9">8</text>
<text x="126.3" y="131.9">1</text>
<text x="133.9" y="131.9">3</text>
<text x="98.3" y="134.5">3</text>
<text x="98.3" y="137">4</text>
<text x="130.7" y="135.4" transform="rotate(-90 130.7 135.4)">2</text>
<text x="107.8" y="141.7" transform="rotate(-90 107.8 141.7)">7</text>
<text x="152.9" y="143.4">3</text>
<text x="152.9" y="148.5">2</text>
<text x="165.6" y="145.9">1</text>
<text x="206.9" y="144.6">1</text>
<text x="206.9" y="147.2">2</text>
<text x="31" y="154.8">1</text>
<text x="140.8" y="155.7" transform="rotate(-90 140.8 155.7)">2</text>
<text x="31" y="159.9">2</text>
<text x="31" y="157.3">3</text>
<text x="133.9" y="158.6">3</text>
<text x="140.8" y="165.8" transform="rotate(-90 140.8 165.8)">2</text>
<text x="140.8" y="163.3" transform="rotate(-90 140.8 163.3)">1</text>
<text x="62.1" y="170.9" transform="rotate(-90 62.1 170.9)">1</text>
<text x="64.6" y="170.9" transform="rotate(-90 64.6 170.9)">2</text>
<text x="67.2" y="170.9" transform="rotate(-90 67.2 170.9)">3</text>
<text x="133.9" y="168.8">3</text>
<text x="140.8" y="173.5" transform="rotate(-90 140.8 173.5)">1</text>
</g>
<g font-size="1.3" fill="#0f0f0f">
<text x="63.5" y="29.1">TX</text>
<text x="63.5" y="31.6">RX</text>
<text x="95.1" y="32.9">RX</text>
<text x="95.4" y="30.4">TX</text>
<text x="91.3" y="40.5">RC2</text>
<text x="91.3" y="43.1">RC3</text>
<text x="120.6" y="58.3">SD</text>
<text x="267.8" y="57.2" transform="rotate(-90 267.8 57.2)">DAC_OUT</text>
<text x="272.9" y="57.2" transform="rotate(-90 272.9 57.2)">MCP_OUT</text>
<text x="278" y="57.2" transform="rotate(-90 278 57.2)">AMP_OUT</text>
<text x="91.5" y="65.9">RA4</text>
<text x="91.9" y="73.5">dbg_1</text>
<text x="91.9" y="76.1">dbg_2</text>
<text x="91.3" y="81.2">RD3</text>
<text x="91.3" y="78.6">RD2</text>
<text x="261.5" y="81.2">RC2</text>
<text x="261.5" y="83.7">RC3</text>
<text x="261.5" y="86.2">RD2</text>
<text x="261.5" y="88.8">RD3</text>
<text x="275.6" y="106.6">RA4</text>
<text x="118.5" y="143.4">DAC_OUT</text>
<text x="187.9" y="143.4">AMP_OUT</text>
<text x="250.7" y="138.3">dbg_1</text>
<text x="172.7" y="145.9">MCP_OUT</text>
<text x="250.7" y="151">dbg_2</text>
<text x="157.5" y="163.7">AMP_OUT</text>
<text x="90.2" y="171.3">MCP_OUT</text>
</g>
</svg>
